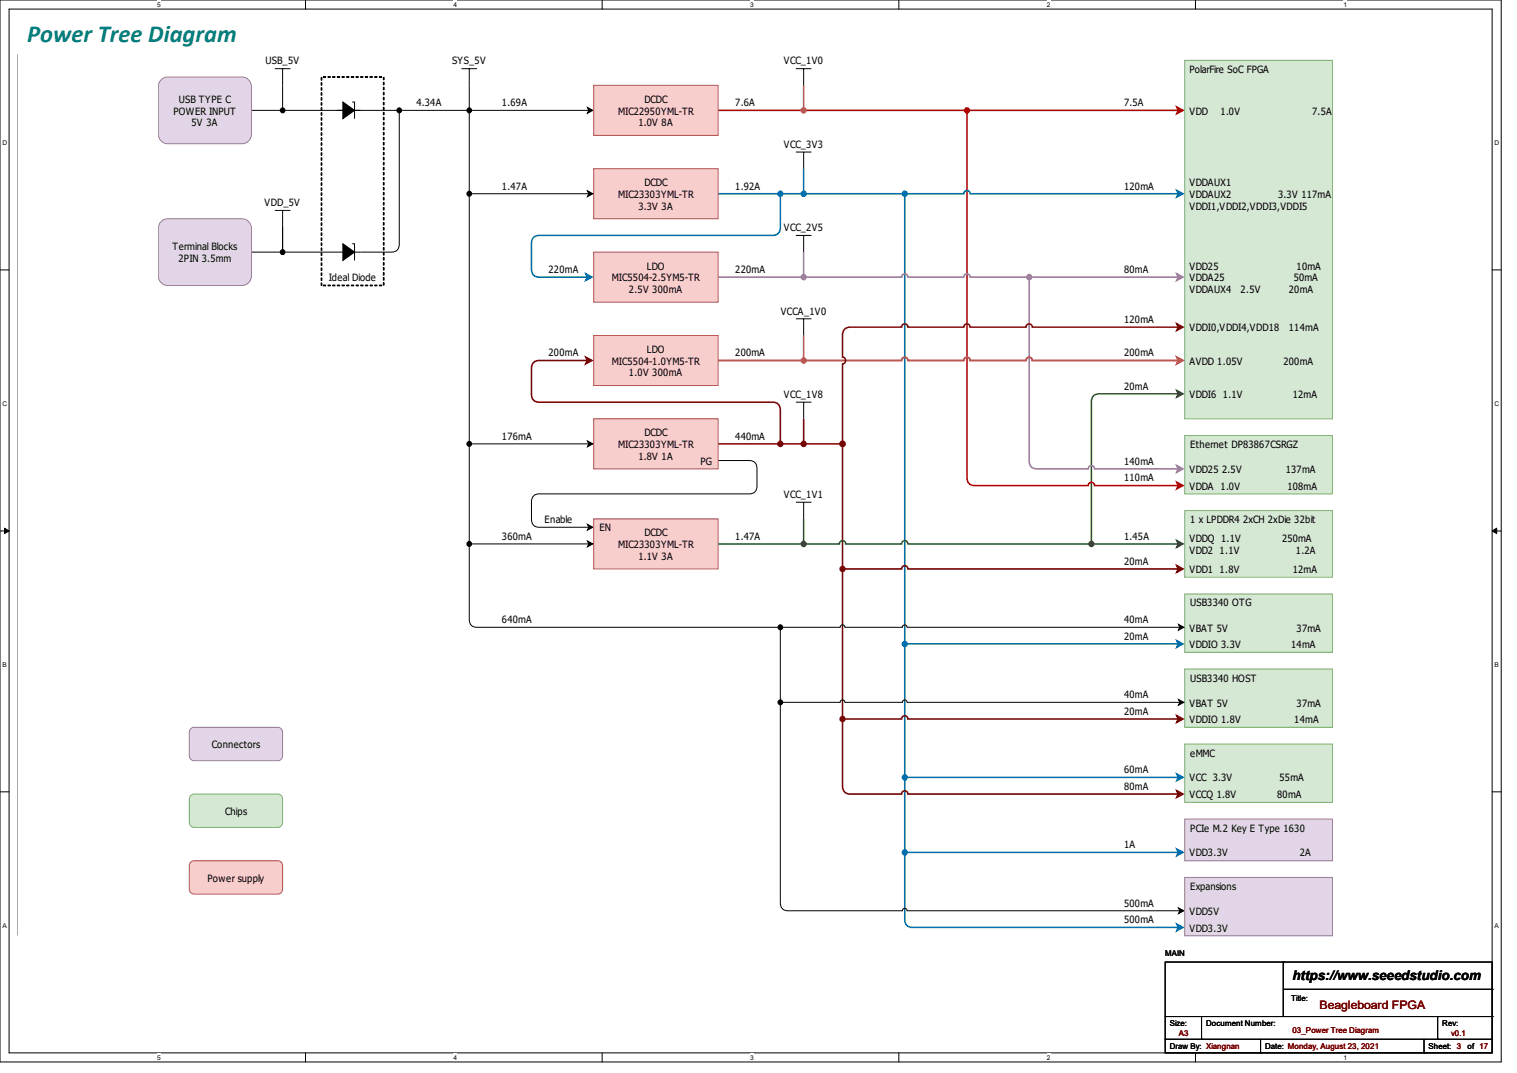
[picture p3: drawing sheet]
<svg xmlns="http://www.w3.org/2000/svg" width="297mm" height="210mm" viewBox="0 0 297 210" stroke-linecap="round" stroke-linejoin="round" font-family="sans-serif">
<path d="M0 0h293.9v207.9h-293.9zM1.8 1.8h290.3v204.3h-290.3z" fill="none" stroke="#000" stroke-width=".2"/>
<g fill="#fff">
<path d="M30.8 .2h.7v1.4h-.7z"/>
<path d="M30.8 206.2h.7v1.4h-.7z"/>
</g>
<path d="M59.8 0v1.8M59.8 206.1v1.8" fill="none" stroke="#000" stroke-width=".2"/>
<g fill="#fff">
<path d="M88.8 .2h.7v1.4h-.7z"/>
<path d="M88.8 206.2h.7v1.4h-.7z"/>
</g>
<path d="M117.9 0v1.8M117.9 206.1v1.8" fill="none" stroke="#000" stroke-width=".2"/>
<g fill="#fff">
<path d="M146.9 .2h.7v1.4h-.7z"/>
<path d="M146.9 206.2h.7v1.4h-.7z"/>
</g>
<path d="M176 0v1.8M176 206.1v1.8" fill="none" stroke="#000" stroke-width=".2"/>
<g fill="#fff">
<path d="M205 .2h.7v1.4h-.7z"/>
<path d="M205 206.2h.7v1.4h-.7z"/>
</g>
<path d="M234.1 0v1.8M234.1 206.1v1.8" fill="none" stroke="#000" stroke-width=".2"/>
<g fill="#fff">
<path d="M263.1 .2h.6v1.4h-.6z"/>
<path d="M263.1 206.2h.6v1.4h-.6z"/>
<path d="M.5 27.3h.9v1.4h-.9z"/>
<path d="M292.6 27.3h.9v1.4h-.9z"/>
<path d="M.5 78.4h.9v1.4h-.9z"/>
<path d="M292.6 78.4h.9v1.4h-.9z"/>
</g>
<path d="M0 52.8h1.8M292.1 52.8h1.8" fill="none" stroke="#000" stroke-width=".2"/>
<g fill="#fff">
<path d="M.5 129.5h.8v1.4h-.8z"/>
<path d="M292.6 129.5h.8v1.4h-.8z"/>
</g>
<path d="M0 103.9h1.8M292.1 103.9h1.8" fill="none" stroke="#000" stroke-width=".2"/>
<path d="M.9 103.4l.9 .5-.9 .5zM292.1 103.9l.9-.5v1z" fill="#000" stroke="#000" stroke-width=".2"/>
<g fill="#fff">
<path d="M.5 180.5h.8v1.4h-.8z"/>
<path d="M292.6 180.5h.8v1.4h-.8z"/>
</g>
<path d="M0 155h1.8M292.1 155h1.8" fill="none" stroke="#000" stroke-width=".2"/>
<path d="M3.6 10.7h286.2v172.4h-286.2z" fill="#fff"/>
<path d="M3.6 10.7h286.2v172.4h-286.2z" fill="none" stroke="#000" stroke-width=".2"/>
<path d="M3.5 10.6h286.3v172.6h-286.3z" fill-rule="evenodd" fill="#fff"/>
<path d="M62.9 55.4h.1v.5h-.1zM62.9 54.4h.1v.5h-.1zM62.9 53.4h.1v.5h-.1zM62.9 52.4h.1v.5h-.1zM62.9 51.5h.1v.5h-.1zM62.9 50.5h.1v.5h-.1zM62.9 49.5h.1v.5h-.1zM62.9 48.5h.1v.5h-.1zM62.9 47.5h.1v.5h-.1zM62.9 46.6h.1v.5h-.1zM62.9 45.6h.1v.5h-.1zM62.9 44.6h.1v.5h-.1zM62.9 43.6h.1v.5h-.1zM62.9 42.6h.1v.5h-.1zM62.9 41.7h.1v.5h-.1zM62.9 40.7h.1v.5h-.1zM62.9 39.7h.1v.5h-.1zM62.9 38.7h.1v.5h-.1zM62.9 37.7h.1v.5h-.1zM62.9 36.8h.1v.5h-.1zM62.9 35.8h.1v.5h-.1zM62.9 34.8h.1v.5h-.1zM62.9 33.8h.1v.5h-.1zM62.9 32.8h.1v.5h-.1zM62.9 31.9h.1v.5h-.1zM62.9 30.9h.1v.5h-.1zM62.9 29.9h.1v.5h-.1zM62.9 28.9h.1v.5h-.1zM62.9 27.9h.1v.5h-.1zM62.9 27h.1v.5h-.1zM62.9 26h.1v.5h-.1zM62.9 25h.1v.5h-.1zM62.9 24h.1v.5h-.1zM62.9 23h.1v.5h-.1zM62.9 22.1h.1v.5h-.1zM62.9 21.1h.1v.5h-.1zM62.9 20.1h.1v.5h-.1zM62.9 19.1h.1v.5h-.1zM62.9 18.1h.1v.5h-.1zM62.9 17.2h.1v.5h-.1zM62.9 16.2h.1v.5h-.1zM62.9 15.2h.1v.5h-.1zM63.3 15h.5v.2h-.5zM64.2 15h.5v.2h-.5zM65.1 15h.5v.2h-.5zM66 15h.5v.2h-.5zM67 15h.4v.2h-.4zM67.9 15h.4v.2h-.4zM68.8 15h.4v.2h-.4zM69.7 15h.4v.2h-.4zM70.6 15h.5v.2h-.5zM71.5 15h.5v.2h-.5zM72.4 15h.5v.2h-.5zM73.4 15h.4v.2h-.4zM74.3 15h.4v.2h-.4zM75.1 15.1h.1v.5h-.1zM75.1 16.1h.1v.5h-.1zM75.1 17.1h.1v.5h-.1zM75.1 18.1h.1v.5h-.1zM75.1 19.1h.1v.4h-.1zM75.1 20h.1v.5h-.1zM75.1 21h.1v.5h-.1zM75.1 22h.1v.5h-.1zM75.1 23h.1v.5h-.1zM75.1 24h.1v.4h-.1zM75.1 24.9h.1v.5h-.1zM75.1 25.9h.1v.5h-.1zM75.1 26.9h.1v.5h-.1zM75.1 27.9h.1v.5h-.1zM75.1 28.9h.1v.4h-.1zM75.1 29.8h.1v.5h-.1zM75.1 30.8h.1v.5h-.1zM75.1 31.8h.1v.5h-.1zM75.1 32.8h.1v.5h-.1zM75.1 33.8h.1v.4h-.1zM75.1 34.7h.1v.5h-.1zM75.1 35.7h.1v.5h-.1zM75.1 36.7h.1v.5h-.1zM75.1 37.7h.1v.5h-.1zM75.1 38.7h.1v.4h-.1zM75.1 39.6h.1v.5h-.1zM75.1 40.6h.1v.5h-.1zM75.1 41.6h.1v.5h-.1zM75.1 42.6h.1v.5h-.1zM75.1 43.6h.1v.5h-.1zM75.1 44.5h.1v.5h-.1zM75.1 45.5h.1v.5h-.1zM75.1 46.5h.1v.5h-.1zM75.1 47.5h.1v.5h-.1zM75.1 48.5h.1v.4h-.1zM75.1 49.4h.1v.5h-.1zM75.1 50.4h.1v.5h-.1zM75.1 51.4h.1v.5h-.1zM75.1 52.4h.1v.5h-.1zM75.1 53.4h.1v.5h-.1zM75.1 54.3h.1v.5h-.1zM75.1 55.3h.1v.5h-.1zM74.3 55.8h.4v.2h-.4zM73.4 55.8h.4v.2h-.4zM72.5 55.8h.4v.2h-.4zM71.5 55.8h.5v.2h-.5zM70.6 55.8h.5v.2h-.5zM69.7 55.8h.5v.2h-.5zM68.8 55.8h.5v.2h-.5zM67.9 55.8h.4v.2h-.4zM67 55.8h.4v.2h-.4zM66 55.8h.5v.2h-.5zM65.1 55.8h.5v.2h-.5zM64.2 55.8h.5v.2h-.5zM63.3 55.8h.5v.2h-.5z" fill="#000" stroke="#000" stroke-width=".2"/>
<path d="M49.2 21.6h66.1M115 21l1.1 .6-1.1 .6 .3-.6z" fill="none" stroke="#000" stroke-width=".2"/>
<path d="M115 21l1.1 .6-1.1 .6 .3-.6z" fill="#000"/>
<path d="M31.5 15.6l.8-.5h.5h14.6a1.89 1.89 0 0 1 1.8 1.9v9.2a1.89 1.89 0 0 1-1.8 1.9h-14.6a1.89 1.89 0 0 1-1.8-1.9v-9.2v-.5z" fill="#e1d5e7"/>
<path d="M31.5 15.6l.8-.5h.5h14.6a1.89 1.89 0 0 1 1.8 1.9v9.2a1.89 1.89 0 0 1-1.8 1.9h-14.6a1.89 1.89 0 0 1-1.8-1.9v-9.2v-.5z" fill="none" stroke="#9673a6" stroke-width=".2"/>
<path d="M140.6 21.6h90.1" fill="none" stroke="#b20000" stroke-width=".3"/>
<path d="M230.4 20.9l1.2 .7-1.2 .7 .3-.7z" fill="#b20000"/>
<path d="M230.4 20.9l1.2 .7-1.2 .7 .3-.7z" fill="none" stroke="#b20000" stroke-width=".3"/>
<path d="M230.7 77.1h-15.5a1.4 1.4 0 0 0-1.5 1.6v27.3" fill="none" stroke="#2d7600" stroke-width=".3"/>
<circle cx="213.7" cy="106.5" r=".47" fill="#2d7600"/>
<circle cx="213.7" cy="106.5" r=".47" fill="none" stroke="#2d7600" stroke-width=".3"/>
<path d="M230.4 76.4l1.2 .7-1.2 .6 .3-.6z" fill="#2d7600"/>
<path d="M230.4 76.4l1.2 .7-1.2 .6 .3-.6z" fill="none" stroke="#2d7600" stroke-width=".3"/>
<path d="M177.1 38.4v141.5a1.4 1.4 0 0 0 1.6 1.6h52" fill="none" stroke="#006eaf" stroke-width=".3"/>
<circle cx="177.1" cy="37.9" r=".47" fill="#006eaf"/>
<circle cx="177.1" cy="37.9" r=".47" fill="none" stroke="#006eaf" stroke-width=".3"/>
<path d="M230.4 180.9l1.2 .6-1.2 .7 .3-.7z" fill="#006eaf"/>
<path d="M230.4 180.9l1.2 .6-1.2 .7 .3-.7z" fill="none" stroke="#006eaf" stroke-width=".3"/>
<g fill="none" stroke="#000" stroke-width=".2">
<path d="M152.8 123.3v53.3a1.4 1.4 0 0 0 1.5 1.7h22.4l.3-.5 .5 .2 .1 .3h53.4M230.7 177.7l1.1 .6-1.1 .5 .3-.5z"/>
<circle cx="152.8" cy="122.8" r=".47"/>
</g>
<g fill="#000">
<path d="M230.7 177.7l1.1 .6-1.1 .5 .3-.5z"/>
<circle cx="152.8" cy="122.8" r=".47"/>
</g>
<path d="M189.3 22.1v71.3a1.4 1.4 0 0 0 1.5 1.6h22.3l.1-.3a.62 .62 0 0 1 1 0l.1 .3h16.4" fill="none" stroke="#c00" stroke-width=".3"/>
<circle cx="189.3" cy="21.6" r=".47" fill="#c00"/>
<circle cx="189.3" cy="21.6" r=".47" fill="none" stroke="#c00" stroke-width=".3"/>
<path d="M230.4 94.4l1.2 .6-1.2 .7 .3-.7z" fill="#c00"/>
<path d="M230.4 94.4l1.2 .6-1.2 .7 .3-.7z" fill="none" stroke="#c00" stroke-width=".3"/>
<path d="M140.6 37.9h48.1l.1-.3a.62 .62 0 0 1 1 0l.1 .3h40.8" fill="none" stroke="#006eaf" stroke-width=".3"/>
<path d="M230.4 37.3l1.2 .6-1.2 .7 .3-.7z" fill="#006eaf"/>
<path d="M230.4 37.3l1.2 .6-1.2 .7 .3-.7z" fill="none" stroke="#006eaf" stroke-width=".3"/>
<path d="M232 11.8h28.9v70.2h-28.9z" fill-rule="evenodd" fill="#d5e8d4"/>
<path d="M232 11.8h28.9v70.2h-28.9z" fill="none" stroke="#82b366" stroke-width=".2"/>
<path d="M232 99.9h28.9v13.1h-28.9z" fill-rule="evenodd" fill="#d5e8d4"/>
<path d="M232 99.9h28.9v13.1h-28.9z" fill="none" stroke="#82b366" stroke-width=".2"/>
<path d="M232 85.2h28.9v11.5h-28.9z" fill-rule="evenodd" fill="#d5e8d4"/>
<path d="M232 85.2h28.9v11.5h-28.9z" fill="none" stroke="#82b366" stroke-width=".2"/>
<path d="M232 116.3h28.9v11.4h-28.9z" fill-rule="evenodd" fill="#d5e8d4"/>
<path d="M232 116.3h28.9v11.4h-28.9z" fill="none" stroke="#82b366" stroke-width=".2"/>
<path d="M232 145.6h28.9v11.4h-28.9z" fill-rule="evenodd" fill="#d5e8d4"/>
<path d="M232 145.6h28.9v11.4h-28.9z" fill="none" stroke="#82b366" stroke-width=".2"/>
<path d="M232 171.7h28.9v11.5h-28.9z" fill-rule="evenodd" fill="#e1d5e7"/>
<path d="M232 171.7h28.9v11.5h-28.9z" fill="none" stroke="#9673a6" stroke-width=".2"/>
<path d="M232 130.9h28.9v11.5h-28.9z" fill-rule="evenodd" fill="#d5e8d4"/>
<path d="M232 130.9h28.9v11.5h-28.9z" fill="none" stroke="#82b366" stroke-width=".2"/>
<path d="M232 160.3h28.9v8.2h-28.9z" fill-rule="evenodd" fill="#e1d5e7"/>
<path d="M232 160.3h28.9v8.2h-28.9z" fill="none" stroke="#9673a6" stroke-width=".2"/>
<path d="M116.2 16.7h24.4v9.8h-24.4z" fill-rule="evenodd" fill="#f8cecc"/>
<path d="M116.2 16.7h24.4v9.8h-24.4z" fill="none" stroke="#b85450" stroke-width=".2"/>
<path d="M116.2 65.7h24.4v9.8h-24.4z" fill-rule="evenodd" fill="#f8cecc"/>
<path d="M116.2 65.7h24.4v9.8h-24.4z" fill="none" stroke="#b85450" stroke-width=".2"/>
<path d="M115 70.6h-9.4a1.4 1.4 0 0 0-1.5 1.6v4.9a1.4 1.4 0 0 0 1.5 1.6h45.7a1.4 1.4 0 0 1 1.5 1.7v6" fill="none" stroke="#6f0000" stroke-width=".3"/>
<circle cx="152.8" cy="86.9" r=".47" fill="#6f0000"/>
<circle cx="152.8" cy="86.9" r=".47" fill="none" stroke="#6f0000" stroke-width=".3"/>
<path d="M114.7 69.9l1.2 .7-1.2 .6 .3-.6z" fill="#6f0000"/>
<path d="M114.7 69.9l1.2 .7-1.2 .6 .3-.6zM140.6 86.9h23.9" fill="none" stroke="#6f0000" stroke-width=".3"/>
<circle cx="164.9" cy="86.9" r=".47" fill="#6f0000"/>
<circle cx="164.9" cy="86.9" r=".47" fill="none" stroke="#6f0000" stroke-width=".3"/>
<path d="M140.6 90.1h6.1a1.4 1.4 0 0 1 1.5 1.7v3.2a1.39 1.39 0 0 1-1.5 1.7h-41.1a1.4 1.4 0 0 0-1.5 1.6v3.3a1.4 1.4 0 0 0 1.5 1.6h9.7M115 102.6l1.1 .6-1.1 .6 .3-.6z" fill="none" stroke="#000" stroke-width=".2"/>
<path d="M115 102.6l1.1 .6-1.1 .6 .3-.6z" fill="#000"/>
<path d="M116.2 82h24.4v9.8h-24.4z" fill-rule="evenodd" fill="#f8cecc"/>
<path d="M116.2 82h24.4v9.8h-24.4z" fill="none" stroke="#b85450" stroke-width=".2"/>
<path d="M140.6 54.2h35.9l.1-.3a.62 .62 0 0 1 1.1 0v.3h11l.1-.3a.62 .62 0 0 1 1 0l.1 .3h40.8" fill="none" stroke="#9673a6" stroke-width=".3"/>
<path d="M230.4 53.6l1.2 .6-1.2 .7 .3-.7z" fill="#9673a6"/>
<path d="M230.4 53.6l1.2 .6-1.2 .7 .3-.7z" fill="none" stroke="#9673a6" stroke-width=".3"/>
<path d="M116.2 49.3h24.4v9.8h-24.4z" fill-rule="evenodd" fill="#f8cecc"/>
<path d="M116.2 49.3h24.4v9.8h-24.4z" fill="none" stroke="#b85450" stroke-width=".2"/>
<path d="M152.8 38.4v6a1.39 1.39 0 0 1-1.5 1.7h-45.7a1.4 1.4 0 0 0-1.5 1.6v4.9a1.4 1.4 0 0 0 1.5 1.6h9.4" fill="none" stroke="#006eaf" stroke-width=".3"/>
<circle cx="152.8" cy="37.9" r=".47" fill="#006eaf"/>
<circle cx="152.8" cy="37.9" r=".47" fill="none" stroke="#006eaf" stroke-width=".3"/>
<path d="M114.7 53.6l1.2 .6-1.2 .7 .3-.7z" fill="#006eaf"/>
<path d="M114.7 53.6l1.2 .6-1.2 .7 .3-.7z" fill="none" stroke="#006eaf" stroke-width=".3"/>
<path d="M116.2 33h24.4v9.8h-24.4z" fill-rule="evenodd" fill="#f8cecc"/>
<path d="M116.2 33h24.4v9.8h-24.4z" fill="none" stroke="#b85450" stroke-width=".2"/>
<path d="M116.2 101.6h24.4v9.8h-24.4z" fill-rule="evenodd" fill="#f8cecc"/>
<path d="M116.2 101.6h24.4v9.8h-24.4z" fill="none" stroke="#b85450" stroke-width=".2"/>
<path d="M201.5 54.7v35.4a1.4 1.4 0 0 0 1.5 1.7h10.1l.1-.4a.62 .62 0 0 1 1 0l.1 .4h16.4" fill="none" stroke="#9673a6" stroke-width=".3"/>
<circle cx="201.5" cy="54.2" r=".47" fill="#9673a6"/>
<circle cx="201.5" cy="54.2" r=".47" fill="none" stroke="#9673a6" stroke-width=".3"/>
<path d="M230.4 91.1l1.2 .7-1.2 .6 .3-.6z" fill="#9673a6"/>
<path d="M230.4 91.1l1.2 .7-1.2 .6 .3-.6z" fill="none" stroke="#9673a6" stroke-width=".3"/>
<g fill="none" stroke="#000" stroke-width=".2">
<path d="M92.3 37.9h23M115 37.3l1.1 .6-1.1 .6 .3-.6zM49.2 49.3h16.8M92.3 86.9h23M115 86.3l1.1 .6-1.1 .6 .3-.6zM92.3 106.5h23M115 105.9l1.1 .6-1.1 .5 .3-.5z"/>
<circle cx="91.9" cy="37.9" r=".47"/>
<circle cx="91.9" cy="86.9" r=".47"/>
<circle cx="91.9" cy="106.5" r=".47"/>
</g>
<g fill="#000">
<path d="M115 37.3l1.1 .6-1.1 .6 .3-.6zM115 86.3l1.1 .6-1.1 .6 .3-.6zM115 105.9l1.1 .6-1.1 .5 .3-.5z"/>
<circle cx="91.9" cy="37.9" r=".47"/>
<circle cx="91.9" cy="86.9" r=".47"/>
<circle cx="91.9" cy="106.5" r=".47"/>
</g>
<path d="M31.5 43.4l.8-.5 .5-.1h14.6a1.89 1.89 0 0 1 1.8 2v9.1a1.89 1.89 0 0 1-1.8 2h-14.6a1.89 1.89 0 0 1-1.8-2v-9.1v-.5z" fill="#e1d5e7"/>
<path d="M31.5 43.4l.8-.5 .5-.1h14.6a1.89 1.89 0 0 1 1.8 2v9.1a1.89 1.89 0 0 1-1.8 2h-14.6a1.89 1.89 0 0 1-1.8-2v-9.1v-.5z" fill="none" stroke="#9673a6" stroke-width=".2"/>
<g fill="none" stroke="#000" stroke-width=".2">
<path d="M67.1 20l2.3 1.6-2.3 1.6zM69 20h.4v3.2M66 21.6h1.1M69.4 21.6h1.2M78.2 22.1v25.6a1.39 1.39 0 0 1-1.6 1.6h-7.2M66 49.3h1.1M67.1 47.7l2.3 1.6-2.3 1.7zM69 47.7h.4v3.3"/>
<circle cx="78.2" cy="21.6" r=".47"/>
</g>
<g fill="#000">
<path d="M67.1 20l2.3 1.6-2.3 1.6zM67.1 47.7l2.3 1.6-2.3 1.7z"/>
<circle cx="78.2" cy="21.6" r=".47"/>
</g>
<path d="M37.3 142.6l.7-.2h16.4a.95 .95 0 0 1 .9 .9v4.6a.95 .95 0 0 1-.9 1h-16.4a.95 .95 0 0 1-.9-1v-4.6z" fill="#e1d5e7"/>
<path d="M37.3 142.6l.7-.2h16.4a.95 .95 0 0 1 .9 .9v4.6a.95 .95 0 0 1-.9 1h-16.4a.95 .95 0 0 1-.9-1v-4.6z" fill="none" stroke="#9673a6" stroke-width=".2"/>
<path d="M37.3 155.7l.7-.3h16.4a.95 .95 0 0 1 .9 1v4.6a.95 .95 0 0 1-.9 .9h-16.4a.95 .95 0 0 1-.9-.9v-4.6z" fill="#d5e8d4"/>
<path d="M37.3 155.7l.7-.3h16.4a.95 .95 0 0 1 .9 1v4.6a.95 .95 0 0 1-.9 .9h-16.4a.95 .95 0 0 1-.9-.9v-4.6z" fill="none" stroke="#82b366" stroke-width=".2"/>
<path d="M37.3 168.8l.7-.3h16.4a.95 .95 0 0 1 .9 1v4.5a.95 .95 0 0 1-.9 1h-16.4a.95 .95 0 0 1-.9-1v-4.5z" fill="#f8cecc"/>
<path d="M37.3 168.8l.7-.3h16.4a.95 .95 0 0 1 .9 1v4.5a.95 .95 0 0 1-.9 1h-16.4a.95 .95 0 0 1-.9-1v-4.5z" fill="none" stroke="#b85450" stroke-width=".2"/>
<path d="M140.6 70.6h35.9l.1-.4a.62 .62 0 0 1 1.1 0v.4h11l.1-.4a.62 .62 0 0 1 1 0l.1 .4h11l.1-.4a.61 .61 0 0 1 .7-.2 .61 .61 0 0 1 .4 .6h28.6" fill="none" stroke="#b85450" stroke-width=".3"/>
<path d="M230.4 69.9l1.2 .7-1.2 .6 .3-.6z" fill="#b85450"/>
<path d="M230.4 69.9l1.2 .7-1.2 .6 .3-.6z" fill="none" stroke="#b85450" stroke-width=".3"/>
<path d="M165.4 111.4h11.1l.1-.4a.62 .62 0 0 1 1.1 0v.4h53" fill="none" stroke="#6f0000" stroke-width=".3"/>
<circle cx="164.9" cy="111.4" r=".47" fill="#6f0000"/>
<circle cx="164.9" cy="111.4" r=".47" fill="none" stroke="#6f0000" stroke-width=".3"/>
<path d="M230.4 110.7l1.2 .7-1.2 .6 .3-.6z" fill="#6f0000"/>
<path d="M230.4 110.7l1.2 .7-1.2 .6 .3-.6z" fill="none" stroke="#6f0000" stroke-width=".3"/>
<path d="M177.6 126h53.1" fill="none" stroke="#006eaf" stroke-width=".3"/>
<circle cx="177.1" cy="126" r=".47" fill="#006eaf"/>
<circle cx="177.1" cy="126" r=".47" fill="none" stroke="#006eaf" stroke-width=".3"/>
<path d="M230.4 125.4l1.2 .6-1.2 .7 .3-.7z" fill="#006eaf"/>
<path d="M230.4 125.4l1.2 .6-1.2 .7 .3-.7z" fill="none" stroke="#006eaf" stroke-width=".3"/>
<path d="M165 87.4v66.4a1.4 1.4 0 0 0 1.5 1.6h10l.1-.3a.62 .62 0 0 1 1.1 0v.3h53" fill="none" stroke="#6f0000" stroke-width=".3"/>
<circle cx="164.9" cy="86.9" r=".47" fill="#6f0000"/>
<circle cx="164.9" cy="86.9" r=".47" fill="none" stroke="#6f0000" stroke-width=".3"/>
<path d="M230.4 154.8l1.2 .6-1.2 .7 .3-.7z" fill="#6f0000"/>
<path d="M230.4 154.8l1.2 .6-1.2 .7 .3-.7z" fill="none" stroke="#6f0000" stroke-width=".3"/>
<path d="M177.6 152.2h53.1" fill="none" stroke="#006eaf" stroke-width=".3"/>
<circle cx="177.1" cy="152.2" r=".47" fill="#006eaf"/>
<circle cx="177.1" cy="152.2" r=".47" fill="none" stroke="#006eaf" stroke-width=".3"/>
<path d="M230.4 151.5l1.2 .7-1.2 .6 .3-.6z" fill="#006eaf"/>
<path d="M230.4 151.5l1.2 .7-1.2 .6 .3-.6zM177.6 166.8h53.1" fill="none" stroke="#006eaf" stroke-width=".3"/>
<circle cx="177.1" cy="166.8" r=".47" fill="#006eaf"/>
<circle cx="177.1" cy="166.8" r=".47" fill="none" stroke="#006eaf" stroke-width=".3"/>
<path d="M230.4 166.2l1.2 .6-1.2 .7 .3-.7z" fill="#006eaf"/>
<path d="M230.4 166.2l1.2 .6-1.2 .7 .3-.7z" fill="none" stroke="#006eaf" stroke-width=".3"/>
<g fill="none" stroke="#000" stroke-width=".2">
<path d="M153.2 137.5h11.3l.3-.5 .5 .2 .1 .3h11.3l.3-.5 .5 .2 .1 .3h53.4M230.7 136.9l1.1 .6-1.1 .5 .3-.5z"/>
<circle cx="152.8" cy="137.5" r=".47"/>
</g>
<g fill="#000">
<path d="M230.7 136.9l1.1 .6-1.1 .5 .3-.5z"/>
<circle cx="152.8" cy="137.5" r=".47"/>
</g>
<path d="M165.4 140.7h11.1l.1-.3a.61 .61 0 0 1 .7-.3 .61 .61 0 0 1 .4 .6h53" fill="none" stroke="#6f0000" stroke-width=".3"/>
<circle cx="164.9" cy="140.7" r=".47" fill="#6f0000"/>
<circle cx="164.9" cy="140.7" r=".47" fill="none" stroke="#6f0000" stroke-width=".3"/>
<path d="M230.4 140.1l1.2 .6-1.2 .7 .3-.7z" fill="#6f0000"/>
<path d="M230.4 140.1l1.2 .6-1.2 .7 .3-.7z" fill="none" stroke="#6f0000" stroke-width=".3"/>
<path d="M140.6 106.5h23.7l.1-.4a.61 .61 0 0 1 .7-.2 .61 .61 0 0 1 .5 .6h10.9l.1-.4a.62 .62 0 0 1 1.1 0v.4h53" fill="none" stroke="#2d7600" stroke-width=".3"/>
<path d="M230.4 105.8l1.2 .7-1.2 .6 .3-.6z" fill="#2d7600"/>
<path d="M230.4 105.8l1.2 .7-1.2 .6 .3-.6z" fill="none" stroke="#2d7600" stroke-width=".3"/>
<g fill="none" stroke="#000" stroke-width=".2">
<path d="M91.9 22.1v99a1.4 1.4 0 0 0 1.5 1.7h71.1l.3-.5 .5 .2 .1 .3h11.3l.3-.5 .5 .2 .1 .3h53.4M230.7 122.2l1.1 .6-1.1 .6 .3-.6z"/>
<circle cx="91.9" cy="21.6" r=".47"/>
</g>
<g fill="#000">
<path d="M230.7 122.2l1.1 .6-1.1 .6 .3-.6z"/>
<circle cx="91.9" cy="21.6" r=".47"/>
</g>
<path d="M140.6 70.6h35.9l.1-.4a.62 .62 0 0 1 1.1 0v.4h11l.1-.4a.62 .62 0 0 1 1 0l.1 .4h11l.1-.4a.61 .61 0 0 1 .7-.2 .61 .61 0 0 1 .4 .6h28.6" fill="none" stroke="#b85450" stroke-width=".3"/>
<path d="M230.4 69.9l1.2 .7-1.2 .6 .3-.6z" fill="#b85450"/>
<path d="M230.4 69.9l1.2 .7-1.2 .6 .3-.6z" fill="none" stroke="#b85450" stroke-width=".3"/>
<path d="M230.7 64h-28.6l-.1-.3a.61 .61 0 0 0-.7-.3 .61 .61 0 0 0-.4 .6h-11l-.1-.3a.62 .62 0 0 0-1 0l-.1 .3h-11v-.3a.62 .62 0 0 0-1.1 0l-.1 .3h-10a1.4 1.4 0 0 0-1.5 1.7v4.2a.66 .66 0 0 1 .6 .7 .66 .66 0 0 1-.6 .6v15.7" fill="none" stroke="#6d1f00" stroke-width=".3"/>
<path d="M230.4 63.4l1.2 .6-1.2 .7 .3-.7z" fill="#6d1f00"/>
<path d="M230.4 63.4l1.2 .6-1.2 .7 .3-.7z" fill="none" stroke="#6d1f00" stroke-width=".3"/>
<path d="M157.3 16.7v4.4" fill="none" stroke="#b85450" stroke-width=".3"/>
<circle cx="157.3" cy="21.6" r=".47" fill="#b85450"/>
<circle cx="157.3" cy="21.6" r=".47" fill="none" stroke="#b85450" stroke-width=".3"/>
<path d="M155.8 13.4h3.1M157.3 13.4v3.3" fill="none" stroke="#000" stroke-width=".2"/>
<path d="M157.3 33v4.4" fill="none" stroke="#006eaf" stroke-width=".3"/>
<circle cx="157.3" cy="37.9" r=".47" fill="#006eaf"/>
<circle cx="157.3" cy="37.9" r=".47" fill="none" stroke="#006eaf" stroke-width=".3"/>
<path d="M155.8 29.8h3.1M157.3 29.8v3.2" fill="none" stroke="#000" stroke-width=".2"/>
<path d="M157.3 49.3v4.5" fill="none" stroke="#9673a6" stroke-width=".3"/>
<circle cx="157.3" cy="54.2" r=".47" fill="#9673a6"/>
<circle cx="157.3" cy="54.2" r=".47" fill="none" stroke="#9673a6" stroke-width=".3"/>
<path d="M155.8 46.1h3.1M157.3 46.1v3.2" fill="none" stroke="#000" stroke-width=".2"/>
<path d="M157.3 65.7v4.4" fill="none" stroke="#b85450" stroke-width=".3"/>
<circle cx="157.3" cy="70.6" r=".47" fill="#b85450"/>
<circle cx="157.3" cy="70.6" r=".47" fill="none" stroke="#b85450" stroke-width=".3"/>
<path d="M155.8 62.4h3.1M157.3 62.4v3.3" fill="none" stroke="#000" stroke-width=".2"/>
<path d="M157.3 82v4.4" fill="none" stroke="#6f0000" stroke-width=".3"/>
<circle cx="157.3" cy="86.9" r=".47" fill="#6f0000"/>
<circle cx="157.3" cy="86.9" r=".47" fill="none" stroke="#6f0000" stroke-width=".3"/>
<path d="M155.8 78.7h3.1M157.3 78.7v3.3" fill="none" stroke="#000" stroke-width=".2"/>
<path d="M157.3 101.6v4.4" fill="none" stroke="#2d7600" stroke-width=".3"/>
<circle cx="157.3" cy="106.5" r=".47" fill="#2d7600"/>
<circle cx="157.3" cy="106.5" r=".47" fill="none" stroke="#2d7600" stroke-width=".3"/>
<g fill="none" stroke="#000" stroke-width=".2">
<path d="M53.8 13.4h3.1M55.3 13.4v7.7M90.4 13.4h3M91.9 13.4v8.2M53.8 41.2h3.1M55.3 41.2v8.1M155.8 98.3h3.1M157.3 98.3v3.3M228.1 188.3h64v17.8h-64zM228.1 199h64M235.2 199v4.4M251.2 188.3h.1"/>
<path d="M251.2 188.3v10.7M251.2 193.6h40.9M281.5 199v4.4M292.1 199h.1M292.1 193.6h.1M228.1 203.4h.1M228.1 203.4h64M235.2 203.4h.1M246.8 206.1h.1M246.8 203.4v2.7M278.8 206.1h.1M278.8 203.4v2.7"/>
<path d="M281.5 203.4h.1"/>
<circle cx="55.3" cy="21.6" r=".47"/>
<circle cx="55.3" cy="49.3" r=".47"/>
</g>
<g fill="#000">
<circle cx="55.3" cy="21.6" r=".47"/>
<circle cx="55.3" cy="49.3" r=".47"/>
</g>
<text font-size="4.8" fill="#008080" x="5.3" y="8.1">Power Tree Diagram</text>
<text font-size="2.6" x="253" y="191.8">https://www.seeedstudio.com</text>
<text font-size="2.3" fill="#800000" x="258.4" y="197.5">Beagleboard FPGA</text>
<g font-size="2">
<text x="52" y="12.6">USB_5V</text>
<text x="88.5" y="12.6">SYS_5V</text>
<text x="153.5" y="12.6">VCC_1V0</text>
<text x="232.9" y="14.3">PolarFire SoC FPGA</text>
<text x="34" y="22.4">POWER INPUT</text>
<text x="35" y="20.2">USB TYPE C</text>
<text x="81.5" y="20.8">4.34A</text>
<text x="98.3" y="20.8">1.69A</text>
<text x="121" y="22.4">MIC22950YML-TR</text>
<text x="126.2" y="20.2">DCDC</text>
<text x="143.9" y="20.8">7.6A</text>
<text x="220.1" y="20.8">7.5A</text>
<text x="232.9" y="22.4">VDD</text>
<text x="239" y="22.4">1.0V</text>
<text x="256.9" y="22.4">7.5A</text>
<text x="37.5" y="24.7">5V 3A</text>
<text x="125" y="24.7">1.0V 8A</text>
<text x="153.5" y="29">VCC_3V3</text>
<text x="51.8" y="40.4">VDD_5V</text>
<text x="98.3" y="37.1">1.47A</text>
<text x="121" y="38.7">MIC23303YML-TR</text>
<text x="125" y="41">3.3V 3A</text>
<text x="126.2" y="36.4">DCDC</text>
<text x="143.9" y="37.1">1.92A</text>
<text x="220.1" y="37.1">120mA</text>
<text x="232.9" y="36.4">VDDAUX1</text>
<text x="232.9" y="38.7">VDDAUX2</text>
<text x="232.9" y="41">VDDI1,VDDI2,VDDI3,VDDI5</text>
<text x="250.2" y="38.7">3.3V 117mA</text>
<text x="153.5" y="45.3">VCC_2V5</text>
<text x="33.8" y="49">Terminal Blocks</text>
<text x="34.9" y="51.3">2PIN 3.5mm</text>
<text x="107.4" y="53.4">220mA</text>
<text x="126.7" y="52.8">LDO</text>
<text x="143.9" y="53.4">220mA</text>
<text x="220.1" y="53.4">80mA</text>
<text x="232.9" y="52.8">VDD25</text>
<text x="253.9" y="52.8">10mA</text>
<text x="64.4" y="55.1">Ideal Diode</text>
<text x="119.8" y="55.1">MIC5504-2.5YM5-TR</text>
<text x="123.1" y="57.4">2.5V 300mA</text>
<text x="232.9" y="55.1">VDDA25</text>
<text x="232.9" y="57.4">VDDAUX4</text>
<text x="242.9" y="57.4">2.5V</text>
<text x="252.4" y="57.4">20mA</text>
<text x="253.3" y="55.1">50mA</text>
<text x="152.9" y="61.6">VCCA_1V0</text>
<text x="220.1" y="63.2">120mA</text>
<text x="232.9" y="64.9">VDDI0,VDDI4,VDD18</text>
<text x="252.4" y="64.9">114mA</text>
<text x="107.4" y="69.7">200mA</text>
<text x="119.8" y="71.4">MIC5504-1.0YM5-TR</text>
<text x="126.7" y="69.1">LDO</text>
<text x="143.9" y="69.7">200mA</text>
<text x="220.1" y="69.7">200mA</text>
<text x="232.9" y="71.4">AVDD 1.05V</text>
<text x="251.3" y="71.4">200mA</text>
<text x="123.1" y="73.7">1.0V 300mA</text>
<text x="153.5" y="77.9">VCC_1V8</text>
<text x="220.1" y="76.3">20mA</text>
<text x="232.9" y="77.9">VDDI6 1.1V</text>
<text x="253.1" y="77.9">12mA</text>
<text x="98.3" y="86.1">176mA</text>
<text x="121" y="87.7">MIC23303YML-TR</text>
<text x="125" y="90">1.8V 1A</text>
<text x="126.2" y="85.4">DCDC</text>
<text x="143.9" y="86.1">440mA</text>
<text x="233" y="87.7">Ethernet DP83867CSRGZ</text>
<text x="137.2" y="91">PG</text>
<text x="220.1" y="94.2">110mA</text>
<text x="220.1" y="91">140mA</text>
<text x="232.9" y="95.8">VDDA 1.0V</text>
<text x="232.9" y="92.6">VDD25 2.5V</text>
<text x="251.8" y="92.6">137mA</text>
<text x="252.1" y="95.8">108mA</text>
<text x="153.5" y="97.5">VCC_1V1</text>
<text x="98.3" y="105.7">360mA</text>
<text x="106.6" y="102.4">Enable</text>
<text x="117.4" y="104">EN</text>
<text x="121" y="107.3">MIC23303YML-TR</text>
<text x="126.2" y="105">DCDC</text>
<text x="143.9" y="105.7">1.47A</text>
<text x="220.1" y="105.7">1.45A</text>
<text x="232.9" y="106.1">VDDQ 1.1V</text>
<text x="233" y="102.4">1 x LPDDR4 2xCH 2xDie 32bit</text>
<text x="251" y="106.1">250mA</text>
<text x="125" y="109.6">1.1V 3A</text>
<text x="220.1" y="110.5">20mA</text>
<text x="232.9" y="108.4">VDD2 1.1V</text>
<text x="232.9" y="112.2">VDD1 1.8V</text>
<text x="253.1" y="112.2">12mA</text>
<text x="253.7" y="108.4">1.2A</text>
<text x="233" y="118.7">USB3340 OTG</text>
<text x="98.3" y="122">640mA</text>
<text x="220.1" y="125.2">20mA</text>
<text x="220.1" y="122">40mA</text>
<text x="232.9" y="123.6">VBAT 5V</text>
<text x="253.9" y="123.6">37mA</text>
<text x="232.9" y="126.9">VDDIO 3.3V</text>
<text x="252.8" y="126.9">14mA</text>
<text x="220.1" y="136.7">40mA</text>
<text x="233" y="133.4">USB3340 HOST</text>
<text x="220.1" y="139.9">20mA</text>
<text x="232.9" y="138.3">VBAT 5V</text>
<text x="232.9" y="141.6">VDDIO 1.8V</text>
<text x="253.4" y="141.6">14mA</text>
<text x="253.9" y="138.3">37mA</text>
<text x="41.5" y="146.4">Connectors</text>
<text x="233" y="148.1">eMMC</text>
<text x="220.1" y="151.3">60mA</text>
<text x="220.1" y="154.6">80mA</text>
<text x="232.9" y="152.9">VCC 3.3V</text>
<text x="250.5" y="152.9">55mA</text>
<text x="44.1" y="159.5">Chips</text>
<text x="232.9" y="156.3">VCCQ 1.8V</text>
<text x="250.1" y="156.3">80mA</text>
<text x="220.1" y="166">1A</text>
<text x="232.9" y="167.6">VDD3.3V</text>
<text x="233" y="162.8">PCIe M.2 Key E Type 1630</text>
<text x="254.5" y="167.6">2A</text>
<text x="40.6" y="172.5">Power supply</text>
<text x="220.1" y="177.5">500mA</text>
<text x="232.9" y="179.1">VDD5V</text>
<text x="233" y="174.2">Expansions</text>
<text x="220.1" y="180.7">500mA</text>
<text x="232.9" y="182.3">VDD3.3V</text>
</g>
<g font-size="1.6">
<text x="228.1" y="187.1">MAIN</text>
<text x="252.8" y="196">Title:</text>
<text x="229" y="200.7">Size:</text>
<text x="236.1" y="200.7">Document Number:</text>
<text x="282.4" y="200.7">Rev:</text>
<text x="229" y="205.4">Draw By: Xiangnan</text>
<text x="247.7" y="205.4">Date: Monday, August 23, 2021</text>
<text x="279.7" y="205.4">Sheet: 3</text>
<text x="287.3" y="205.4">of 17</text>
</g>
<g font-size="1.6" fill="#800000">
<text x="230.8" y="202.7">A3</text>
<text x="253" y="202.2">03_Power Tree Diagram</text>
<text x="284.1" y="202.7">v0.1</text>
</g>
<g font-size="1.3">
<text x="30.8" y="1.3">5</text>
<text x="88.8" y="1.3">4</text>
<text x="146.9" y="1.3">3</text>
<text x="205" y="1.3">2</text>
<text x="263.1" y="1.3">1</text>
<text x=".5" y="28.4">D</text>
<text x="292.6" y="28.4">D</text>
<text x=".5" y="79.5">C</text>
<text x="292.6" y="79.5">C</text>
<text x=".5" y="130.6">B</text>
<text x="292.6" y="130.6">B</text>
<text x=".5" y="181.7">A</text>
<text x="292.6" y="181.7">A</text>
<text x="30.8" y="207.4">5</text>
<text x="88.8" y="207.4">4</text>
<text x="146.9" y="207.4">3</text>
<text x="205" y="207.4">2</text>
<text x="263.1" y="207.4">1</text>
</g>
</svg>
